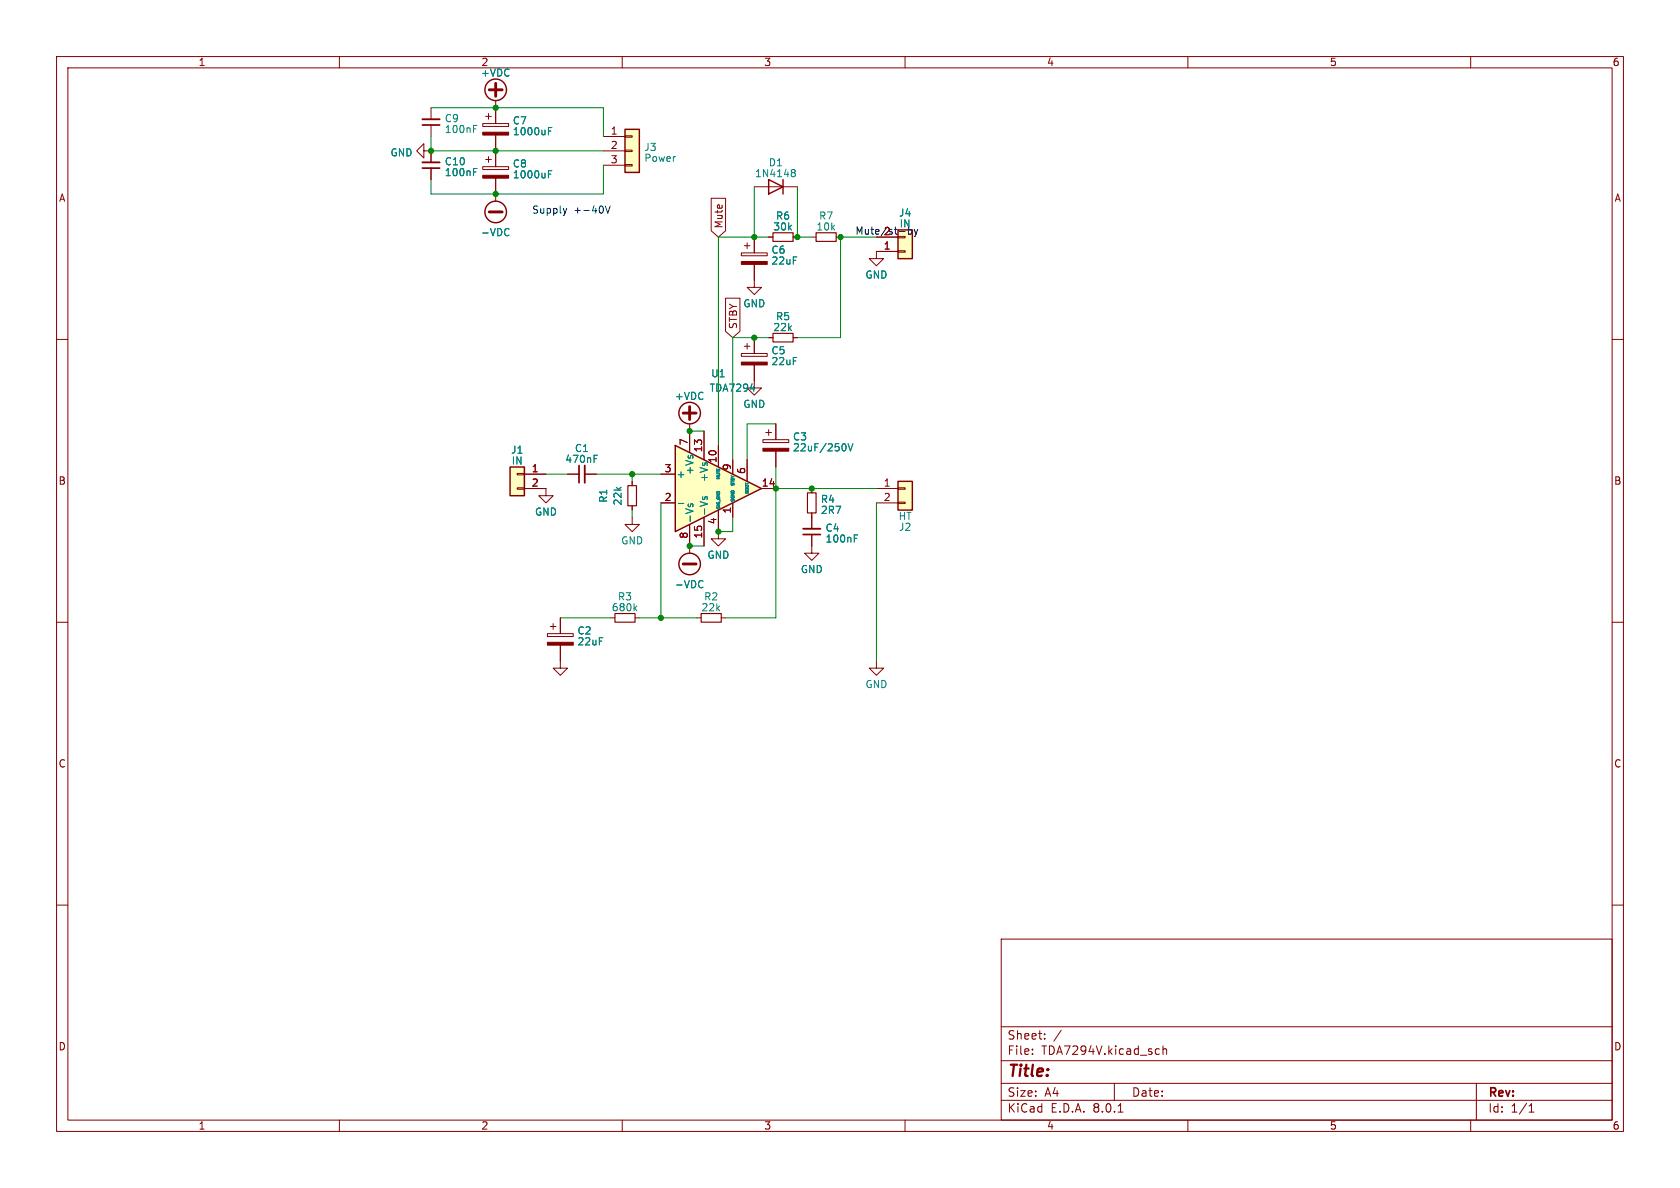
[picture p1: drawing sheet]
<svg xmlns="http://www.w3.org/2000/svg" width="297mm" height="210mm" viewBox="0 0 297 210" stroke-linecap="round" stroke-linejoin="round" font-family="sans-serif">
<g fill="none" stroke="#840000" stroke-width=".18">
<path d="M10 10h277v190h-277zM12 12h273v186h-273zM60 10v2M110 10v2M160 10v2M210 10v2M260 10v2M85.3 29.5h4.6v.5h-4.6zM85.9 28.2h1M86.4 27.7v1M87.6 26.7v2.8M87.6 31.5v2.8"/>
<path d="M10 60h2M135.9 59.7h.8M135.9 41.9h.8M140.2 59.7h.8M140.2 41.9h.8M143.5 41.9h.8M147.8 41.9h.8M154.9 44.5v1.2h1.3l-1.3 1.3-1.2-1.3h1.2M285 60h2M111.8 91.4v1.3h1.2l-1.2 1.3-1.3-1.3h1.3M127 94v1.3h1.3l-1.3 1.2-1.3-1.2h1.3M10 110h2"/>
<path d="M123.2 109.2h.8M127.5 109.2h.8M154.9 116.8v1.3h1.3l-1.3 1.3-1.2-1.3h1.2M285 110h2M10 160h2M285 160h2M177 166h108v32h-108zM60 198v2M110 198v2M160 198v2M177 194.5h108M177 191.5h108"/>
<path d="M177 187.5h108M177 181.5h108M182.5 186.3v.1M182.5 185.5v.1M184.7 183.6v.1M184.7 182.8v.1M187.6 182.1l-1.3 2M197 191.5v3M197.7 196.6h.8M204.5 185.4l.5 .1M205 186.3l-.5 .1M205.6 185.5l.2-.1 .4 .1v.9"/>
<path d="M205.6 184.9v1.5M210 198v2M260 198v2M261 191.5v6.5M270.3 196.6h.9M270.3 195.5l.4-.4v1.5"/>
</g>
<path d="M136.7 58.9h3.5v1.6h-3.5zM136.7 41.1h3.5v1.6h-3.5zM144.3 41.1h3.5v1.6h-3.5zM124 108.5h3.5v1.5h-3.5z" fill="none" stroke="#840000" stroke-width=".2"/>
<path d="M85.3 31h4.6v.5h-4.6z" fill="#840000" stroke="#840000" stroke-width=".18"/>
<path d="M97 30.8h.4M97 30.2h.6" fill="none" stroke="#008484" stroke-width=".18"/>
<path d="M158.7 40.6h2.6v5.1h-2.6z" fill="#ffffc2"/>
<g fill="none" stroke="#840000" stroke-width=".18">
<path d="M74.9 26.7v-1.3l-1.2 1.3 1.2 1.2v-1.2h1.3v2M76.2 29.7v2.1M133.3 33h7.7M131.1 44.7h4.5v.5h-4.5zM131.6 43.4h1M132.1 42.9v1M133.3 46.7v4.1h1.3l-1.3 1.3-1.2-1.3h1.2M133.3 41.9v2.8M154.9 44.5h3.8M154.9 41.9h3.8M158.7 41.8h1.3v.2h-1.3zM158.7 44.3h1.3v.3h-1.3z"/>
<path d="M111.8 85.1v.8M111.8 89.4v.8M121.9 96.5v1.3M96.8 112h4.5v.5h-4.5zM97.3 110.7h1M97.8 110.2v1.1M99.1 114v4.1h1.2l-1.2 1.3-1.3-1.3h1.3M99.1 109.2v2.8M107.9 109.2h.8M112.3 109.2h.7"/>
</g>
<g fill="none" stroke="#840000" stroke-width=".25">
<path d="M135.9 31.8l2.5 1.2-2.5 1.3zM138.4 31.8v2.5M158.7 40.6h2.6v5.1h-2.6z"/>
<circle cx="121.9" cy="99.7" r="1.9"/>
</g>
<path d="M120.8 99.7h2.3" fill="none" stroke="#840000" stroke-width=".51"/>
<path d="M83.7 30.4h.4M83.7 29.8h.6M140 30.5h.1M140 30h.4l.1 .1 .1 .2-.2 .2M140.1 30.5h.3M140.1 30.5l-.1 .1M140.4 30.5l.2 .3-.1 .3-.1 .1h-.4M112.2 107.5l.4 .5M112.6 107.1l-.5 .5M124 102.6l.3 .2M124.3 103.8l-.3 .1" fill="none" stroke="#008484" stroke-width=".18"/>
<path d="M74.7 28.7h3" fill="none" stroke="#840000" stroke-width=".33"/>
<path d="M74.7 29.7h3" fill="none" stroke="#840000" stroke-width=".3"/>
<g fill="#840000" stroke="#840000" stroke-width=".18">
<path d="M96.8 113.5h4.5v.5h-4.5z"/>
<path d="M131.1 46.2h4.5v.5h-4.5z"/>
</g>
<path d="M111 85.9h1.5v3.5h-1.5zM108.7 108.5h3.6v1.5h-3.6z" fill="none" stroke="#840000" stroke-width=".2"/>
<path d="M90.2 82.6h2.5v5h-2.5z" fill="#ffffc2"/>
<path d="M133.3 59.7v2.8M131.1 62.5h4.5v.5h-4.5zM131.6 61.2h1M132.1 60.7v1M133.3 64.5v4.1h1.3l-1.3 1.3-1.2-1.3h1.2M91.4 86.2h1.3v.3h-1.3zM91.4 83.7h1.3v.2h-1.3zM92.7 86.4h3.8v1.2h1.3l-1.3 1.3-1.3-1.3h1.3M92.7 83.8h3.8M100.3 83.8h2.1M103.4 83.8h2" fill="none" stroke="#840000" stroke-width=".18"/>
<path d="M90.2 82.6h2.5v5h-2.5z" fill="none" stroke="#840000" stroke-width=".25"/>
<path d="M103.4 82.3v3" fill="none" stroke="#840000" stroke-width=".33"/>
<path d="M102.4 82.3v3" fill="none" stroke="#840000" stroke-width=".3"/>
<path d="M105 81.1h.4M105 80.5h.6" fill="none" stroke="#008484" stroke-width=".18"/>
<path d="M131.1 64h4.5v.5h-4.5z" fill="#840000" stroke="#840000" stroke-width=".18"/>
<path d="M158.7 85.1h2.6v5.1h-2.6z" fill="#ffffc2"/>
<path d="M76.2 19.1v2M87.6 17.8v1.3M76.2 22.1v2M121.9 74.9v1.3M154.9 86.4h3.8M154.9 88.9h3.8M158.7 88.8h1.3v.2h-1.3zM158.7 86.2h1.3v.3h-1.3z" fill="none" stroke="#840000" stroke-width=".18"/>
<g fill="none" stroke="#840000" stroke-width=".25">
<path d="M158.7 85.1h2.6v5.1h-2.6z"/>
<circle cx="87.6" cy="15.9" r="1.9"/>
<circle cx="121.9" cy="73" r="1.9"/>
</g>
<path d="M86.5 15.9h2.3M87.6 14.7v2.3M120.8 73h2.3M121.9 71.9v2.3" fill="none" stroke="#840000" stroke-width=".51"/>
<path d="M74.7 21.1h3" fill="none" stroke="#840000" stroke-width=".33"/>
<path d="M74.7 22.1h3" fill="none" stroke="#840000" stroke-width=".3"/>
<path d="M83.7 22.8h.4M83.7 22.2h.6" fill="none" stroke="#008484" stroke-width=".18"/>
<path d="M119.4 78.7l15.2 7.7-15.2 7.6z" fill="#ffffc2"/>
<g fill="none" stroke="#840000" stroke-width=".25">
<path d="M119.4 78.7l15.2 7.7-15.2 7.6z"/>
<circle cx="87.6" cy="37.5" r="1.9"/>
</g>
<g fill="none" stroke="#840000" stroke-width=".18">
<path d="M87.6 19.1v2.7M85.3 21.8h4.6v.6h-4.6zM85.9 20.6h1M86.4 20.1v1M87.6 23.9v2.8M87.6 34.3v1.3M121.9 76.2v3.8M124.5 76.2v5.1M127 78.7v3.9M134.9 77.7h4.5v.5h-4.5zM135.4 76.5h1M135.9 75.9v1.1"/>
<path d="M137.2 74.9v2.8M137.2 79.8v2.8M116.8 88.9h2.6M116.8 83.8h2.6M121.9 92.7v3.8M124.5 91.4v5.1M127 90.2v3.8M129.5 81.3v2.5M129.5 88.9v2.5M132.1 81.3v3.8M134.6 86.4h2.6M143.5 96.5v1.3h1.3l-1.3 1.3-1.3-1.3h1.3"/>
<path d="M143.5 86.4v.7M143.5 90.7v.7"/>
</g>
<g fill="none" stroke="#008484" stroke-width=".18">
<path d="M97 23.2h.4M97 22.6h.6M89.7 40.4l.3 .1M90 41.6l-.3 .1M132.7 68.7h.7M149.3 78.4a.79 .79 0 0 1 0 1.3M149.9 78.4l.5 1.3 .4-1.3M119.9 89h1M121.7 89.1v.3M122.1 89.4v-.3l.2-.1 .2 .2v.3M124.3 87.8l-.1 .3M124.6 88.1l.1-.3h.2l.1 .1v.3"/>
<path d="M126.7 84h.4M126.7 83.7h.4M126.7 82.9v.2h.5M126.7 83.3v.3M126.7 83.4h.5M127.2 84.3h-.5l.4 .1-.4 .2h.5"/>
</g>
<g fill="#840000" stroke="#840000" stroke-width=".18">
<path d="M134.9 79.2h4.5v.6h-4.5z"/>
<path d="M85.3 23.4h4.6v.5h-4.6z"/>
</g>
<path d="M86.5 37.5h2.3" fill="none" stroke="#840000" stroke-width=".51"/>
<path d="M142.7 87.1h1.6v3.6h-1.6z" fill="none" stroke="#840000" stroke-width=".2"/>
<path d="M110.5 22.9h2.5v7.6h-2.5z" fill="#ffffc2"/>
<g fill="none" stroke="#840000" stroke-width=".18">
<path d="M87.6 19.1v2.7M76.2 26.7v2M76.2 29.7v2.1M87.6 23.9v5.6M87.6 31.5v2.8M106.7 24.1h3.8M106.7 26.7h3.8M106.7 29.2h3.8M110.5 29.1h1.3v.2h-1.3zM110.5 26.5h1.3v.3h-1.3zM110.5 24h1.3v.3h-1.3zM125.7 35h2.6v5.8l-1.3 1.1-1.3-1.1z"/>
<path d="M128.3 52.7h2.5v5.9l-1.3 1.1-1.2-1.1zM133.3 41.9v2.8M133.3 46.7v2.8M133.3 59.7v2.8M135.9 41.9h.8M135.9 59.7h.8M140.2 41.9h.8M140.2 59.7h.8M154.9 41.9h3.8M154.9 44.5h3.8M121.9 76.2v3.8M124.5 76.2v5.1"/>
<path d="M127 78.7v3.9M133.3 64.5v2.8M137.2 74.9v2.8M137.2 79.8v2.8M92.7 83.8h3.8M92.7 86.4h3.8M100.3 83.8h2.1M103.4 83.8h2M111.8 85.1v.8M111.8 89.4v.8M116.8 83.8h2.6M116.8 88.9h2.6"/>
<path d="M121.9 92.7v3.8M124.5 91.4v5.1M127 90.2v3.8M129.5 81.3v2.5M129.5 88.9v2.5M132.1 81.3v3.8M134.6 86.4h2.6M143.5 86.4v.7M143.5 90.7v2.8M143.5 94.5v2M99.1 109.2v2.8M99.1 114v2.8"/>
</g>
<path d="M110.5 22.9h2.5v7.6h-2.5z" fill="none" stroke="#840000" stroke-width=".25"/>
<path d="M142 93.5h3" fill="none" stroke="#840000" stroke-width=".33"/>
<path d="M142 94.5h3" fill="none" stroke="#840000" stroke-width=".3"/>
<g fill="none" stroke="#008484" stroke-width=".18">
<path d="M83.7 30.4h.4M83.7 29.8h.6M97 23.2h.4M97 22.6h.6M97 30.8h.4M97 30.2h.6M89.7 40.4l.3 .1M90 41.6l-.3 .1M132.7 68.7h.7M149.3 78.4a.79 .79 0 0 1 0 1.3M149.9 78.4l.5 1.3 .4-1.3M105 81.1h.4"/>
<path d="M105 80.5h.6M119.9 89h1M121.7 89.1v.3M122.1 89.4v-.3l.2-.1 .2 .2v.3M124.3 87.8l-.1 .3M124.6 88.1l.1-.3h.2l.1 .1v.3M126.7 84h.4M126.7 83.7h.4M126.7 82.9v.2h.5M126.7 83.3v.3M126.7 83.4h.5M127.2 84.3h-.5l.4 .1-.4 .2h.5"/>
<path d="M151 95.2h.4M151 94.6h.6M124 102.6l.3 .2M124.3 103.8l-.3 .1"/>
</g>
<path d="M160.6 40.1v1.3M161.1 40.7v.6l-.1 .1-.4-.1M161.6 40.6l.3 .8M161.9 41.4l-.3 .4M162.2 40.6l-.3 .8" fill="none" stroke="#000" stroke-width=".18"/>
<path d="M100.2 36.8l-.3 .9M107 36.4l.4 1.3 .5-1.3" fill="none" stroke="#0000c2" stroke-width=".18"/>
<g fill="none" stroke="#008400" stroke-width=".18">
<path d="M76.2 19.1h30.5v5M76.2 24.1v2.6h30.5M106.7 29.2v5.1h-30.5v-2.5M133.3 33v8.9M141 33v8.9h2.5M135.9 41.9h-8.9v36.8M135.9 59.7h-6.4v21.6M154.9 41.9h-6.3v17.8h-7.6M121.9 76.2h2.6M137.2 74.9h-5.1v6.4M96.5 83.8h3.8M105.4 83.8h11.4"/>
<path d="M111.8 83.8v1.3M111.8 90.2v1.2M116.8 88.9v20.3M121.9 96.5h2.6M129.5 91.4v2.6h-2.5M137.2 82.6v26.6h-8.9M137.2 86.4h17.7M154.9 88.9v27.9M99.1 109.2h8.8M113 109.2h10.2"/>
</g>
<g fill="#008400" stroke="#008400" stroke-width=".18">
<circle cx="141" cy="41.9" r=".46"/>
<circle cx="148.6" cy="41.9" r=".46"/>
<circle cx="133.3" cy="41.9" r=".46"/>
<circle cx="133.3" cy="59.7" r=".46"/>
<circle cx="87.6" cy="19.1" r=".46"/>
<circle cx="111.8" cy="83.8" r=".46"/>
<circle cx="87.6" cy="34.3" r=".46"/>
<circle cx="87.6" cy="26.7" r=".46"/>
<circle cx="76.2" cy="26.7" r=".46"/>
<circle cx="116.8" cy="109.2" r=".46"/>
<circle cx="121.9" cy="96.5" r=".46"/>
<circle cx="121.9" cy="76.2" r=".46"/>
<circle cx="137.2" cy="86.4" r=".46"/>
<circle cx="143.5" cy="86.4" r=".46"/>
<circle cx="127" cy="94" r=".46"/>
</g>
<text font-size="2.8" fill="#840000" x="178" y="190.9">Title:</text>
<g font-size="2.1" fill="#840000">
<text x="178" y="184">Sheet:</text>
<text x="178" y="186.7">File:</text>
<text x="184.1" y="186.7">TDA7294V.kicad_sch</text>
<text x="178" y="196.9">KiCad</text>
<text x="178" y="194.1">Size:</text>
<text x="184.7" y="194.1">A4</text>
<text x="185.7" y="196.9">E.D.A.</text>
<text x="193.3" y="196.9">8.0.1</text>
<text x="200" y="194.1">Date:</text>
<text x="263" y="194.3">Rev:</text>
<text x="263" y="196.9">Id:</text>
<text x="267.1" y="196.9">1/1</text>
</g>
<g font-size="1.8" fill="#840000">
<text x="35" y="11.9">1</text>
<text x="85" y="11.9">2</text>
<text x="135" y="11.9">3</text>
<text x="185" y="11.9">4</text>
<text x="235" y="11.9">5</text>
<text x="285" y="11.9">6</text>
<text x="107.9" y="23.9">1</text>
<text x="107.9" y="26.4">2</text>
<text x="107.9" y="29">3</text>
<text x="10.3" y="35.9">A</text>
<text x="285.3" y="35.9">A</text>
<text x="128" y="40.5" transform="rotate(-90 128 40.5)">Mute</text>
<text x="156.1" y="41.7">2</text>
<text x="156.1" y="44.2">1</text>
<text x="130.5" y="58.3" transform="rotate(-90 130.5 58.3)">STBY</text>
<text x="93.9" y="83.6">1</text>
<text x="117.4" y="83.6">3</text>
<text x="121.7" y="78.8" transform="rotate(-90 121.7 78.8)">7</text>
<text x="124.2" y="80.1" transform="rotate(-90 124.2 80.1)">13</text>
<text x="129.3" y="83.3" transform="rotate(-90 129.3 83.3)">9</text>
<text x="131.8" y="83.9" transform="rotate(-90 131.8 83.9)">6</text>
<text x="10.3" y="85.9">B</text>
<text x="93.9" y="86.1">2</text>
<text x="117.4" y="88.6">2</text>
<text x="134.6" y="86.1">14</text>
<text x="156.1" y="86.1">1</text>
<text x="156.1" y="88.6">2</text>
<text x="285.3" y="85.9">B</text>
<text x="121.7" y="95.3" transform="rotate(-90 121.7 95.3)">8</text>
<text x="124.2" y="95.3" transform="rotate(-90 124.2 95.3)">15</text>
<text x="126.7" y="92.8" transform="rotate(-90 126.7 92.8)">4</text>
<text x="129.3" y="90.9" transform="rotate(-90 129.3 90.9)">1</text>
<text x="10.3" y="135.9">C</text>
<text x="285.3" y="135.9">C</text>
<text x="10.3" y="185.9">D</text>
<text x="285.3" y="185.9">D</text>
<text x="35" y="199.9">1</text>
<text x="85" y="199.9">2</text>
<text x="135" y="199.9">3</text>
<text x="185" y="199.9">4</text>
<text x="235" y="199.9">5</text>
<text x="285" y="199.9">6</text>
</g>
<g font-size="1.8" fill="#008484">
<text x="84.9" y="13.7">+VDC</text>
<text x="78.5" y="21.8">C9</text>
<text x="78.5" y="23.7">100nF</text>
<text x="90.6" y="22.2">C7</text>
<text x="68.9" y="27.9">GND</text>
<text x="78.5" y="29.4">C10</text>
<text x="90.6" y="29.8">C8</text>
<text x="90.6" y="24.1">1000uF</text>
<text x="113.8" y="26.9">J3</text>
<text x="113.8" y="28.8">Power</text>
<text x="135.8" y="29.6">D1</text>
<text x="78.5" y="31.3">100nF</text>
<text x="90.6" y="31.7">1000uF</text>
<text x="133.4" y="31.5">1N4148</text>
<text x="84.9" y="42">-VDC</text>
<text x="136.6" y="40.9">30k</text>
<text x="137.1" y="39">R6</text>
<text x="144.2" y="40.9">10k</text>
<text x="144.7" y="39">R7</text>
<text x="158.8" y="38.5">J4</text>
<text x="159" y="40.4">IN</text>
<text x="136.3" y="45.1">C6</text>
<text x="136.3" y="47">22uF</text>
<text x="152.9" y="49.4">GND</text>
<text x="131.3" y="54.5">GND</text>
<text x="136.6" y="58.7">22k</text>
<text x="137.1" y="56.8">R5</text>
<text x="136.3" y="62.8">C5</text>
<text x="136.3" y="64.8">22uF</text>
<text x="119.2" y="70.9">+VDC</text>
<text x="125.4" y="69.4">TDA7294</text>
<text x="125.6" y="66.9">U1</text>
<text x="131.3" y="72.3">GND</text>
<text x="90.2" y="80.4">J1</text>
<text x="90.4" y="82.3">IN</text>
<text x="99.8" y="82">470nF</text>
<text x="101.5" y="80.1">C1</text>
<text x="126.7" y="82" transform="rotate(-90 126.7 82)">10</text>
<text x="140.1" y="78.1">C3</text>
<text x="140.1" y="80">22uF/250V</text>
<text x="107.5" y="89" transform="rotate(-90 107.5 89)">R1</text>
<text x="110.1" y="89.5" transform="rotate(-90 110.1 89.5)">22k</text>
<text x="119.5" y="84.7">+</text>
<text x="122.8" y="84" transform="rotate(-90 122.8 84)">+Vs</text>
<text x="125.3" y="85.3" transform="rotate(-90 125.3 85.3)">+Vs</text>
<text x="145" y="89.1">R4</text>
<text x="94.5" y="91.4">GND</text>
<text x="122.8" y="92.6" transform="rotate(-90 122.8 92.6)">-Vs</text>
<text x="125.3" y="91.3" transform="rotate(-90 125.3 91.3)">-Vs</text>
<text x="145" y="91">2R7</text>
<text x="145.8" y="94.2">C4</text>
<text x="158.8" y="92.1">HT</text>
<text x="158.8" y="94">J2</text>
<text x="109.7" y="96.4">GND</text>
<text x="125" y="99">GND</text>
<text x="141.5" y="101.5">GND</text>
<text x="145.8" y="96.1">100nF</text>
<text x="109.1" y="106.3">R3</text>
<text x="119.2" y="104.2">-VDC</text>
<text x="124.4" y="106.3">R2</text>
<text x="102" y="112.4">C2</text>
<text x="108.1" y="108.3">680k</text>
<text x="123.9" y="108.3">22k</text>
<text x="102" y="114.3">22uF</text>
<text x="152.9" y="121.8">GND</text>
</g>
<g font-size="1.8" fill="#0000c2">
<text x="94" y="37.9">Supply</text>
<text x="101.4" y="37.9">+-40V</text>
</g>
<text font-size="1.8" x="151.1" y="41.6">Mute/st-by</text>
<g font-size=".7" fill="#008484">
<text x="127.5" y="85" transform="rotate(-90 127.5 85)">MUTE</text>
<text x="130" y="88.8" transform="rotate(-90 130 88.8)">SGND</text>
<text x="130" y="86.1" transform="rotate(-90 130 86.1)">STBY</text>
<text x="132.6" y="87.5" transform="rotate(-90 132.6 87.5)">BOOT</text>
<text x="127.5" y="90" transform="rotate(-90 127.5 90)">SIG_GND</text>
</g>
</svg>
